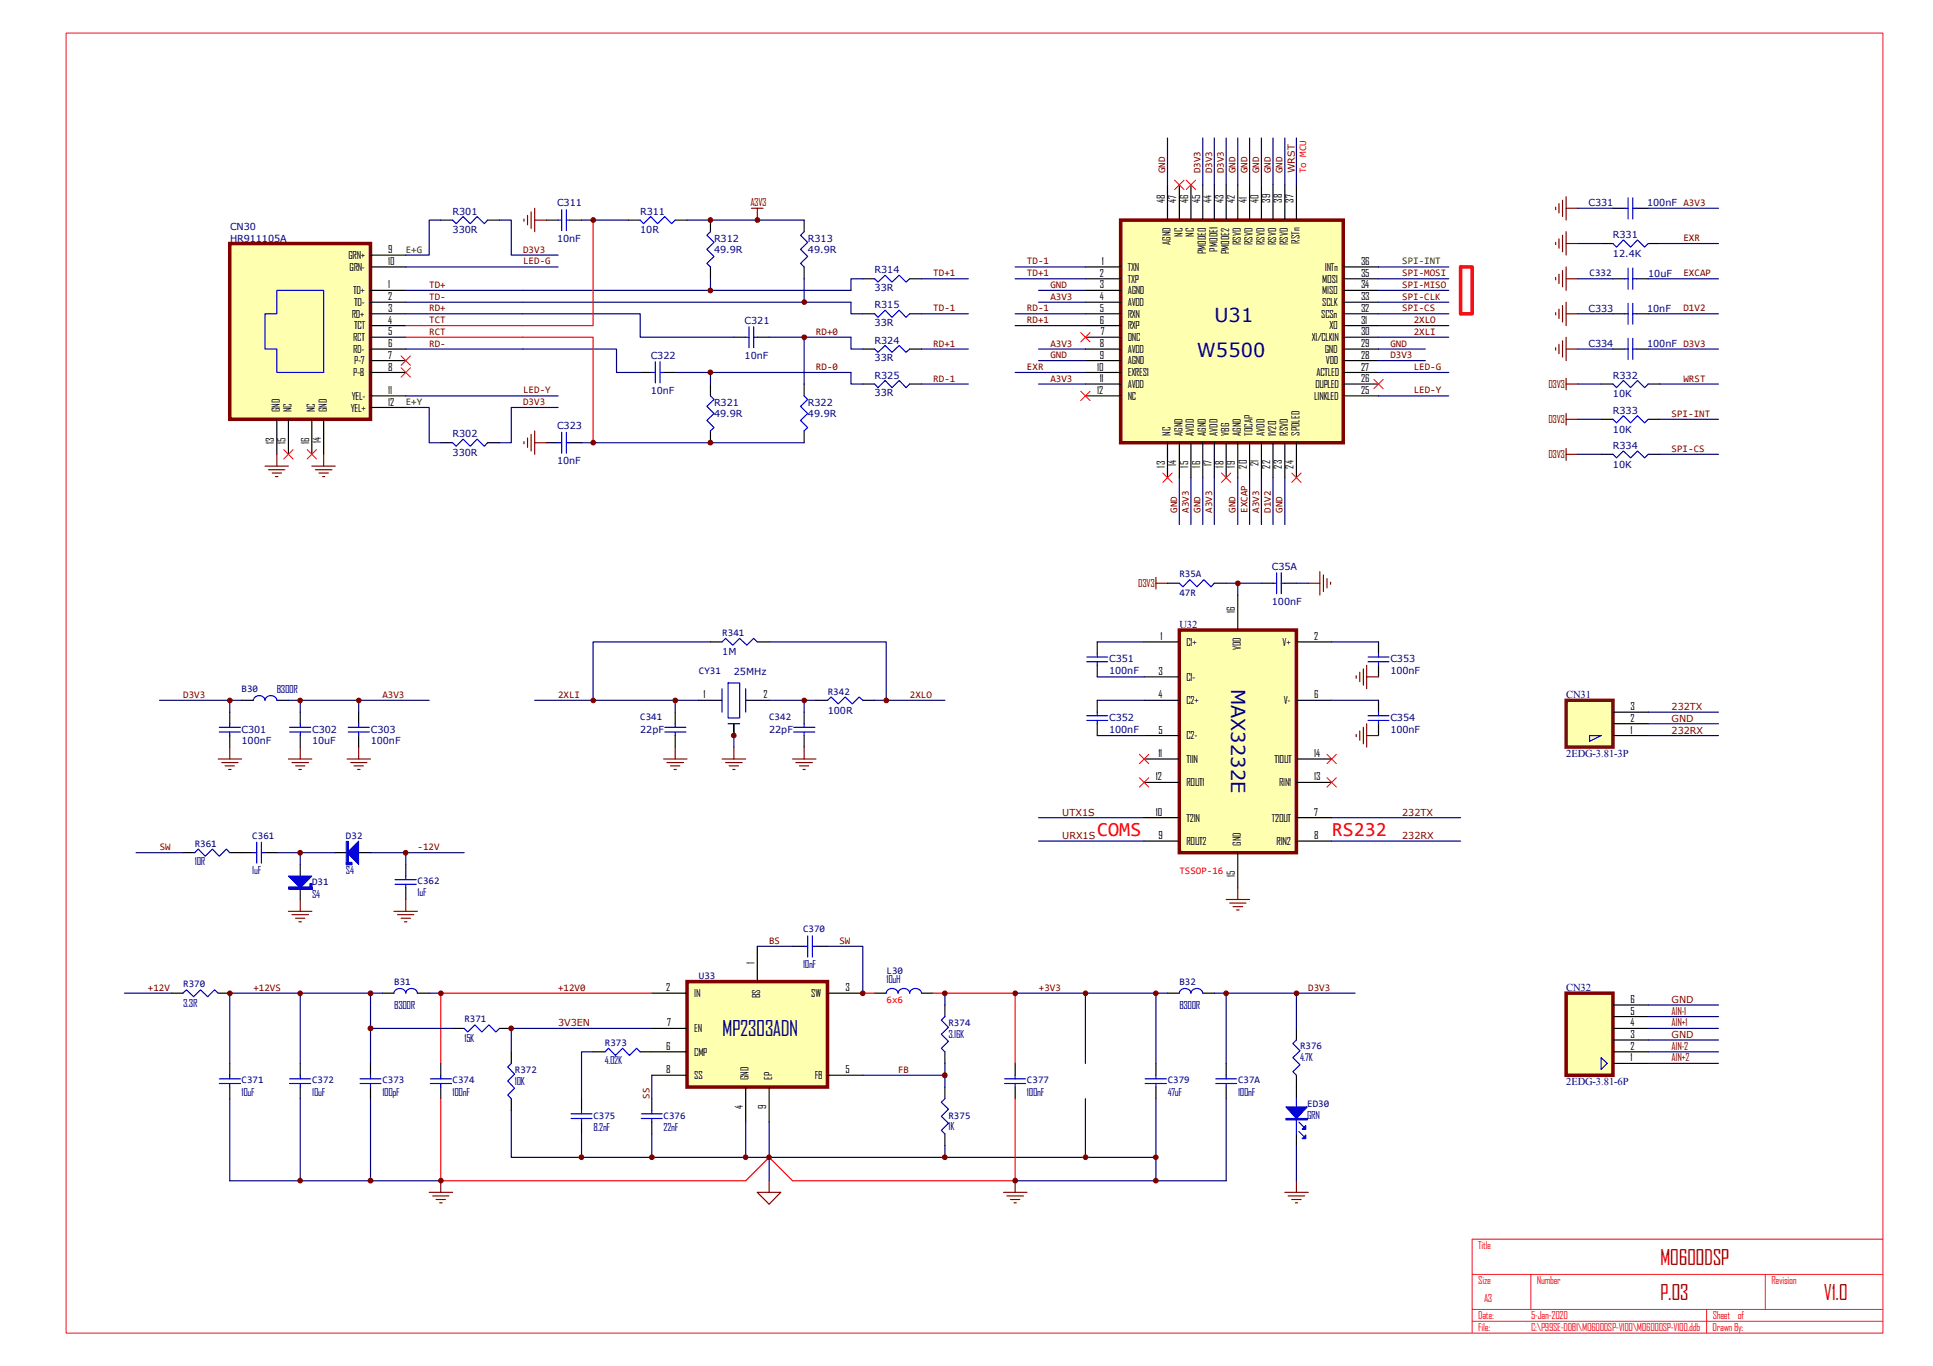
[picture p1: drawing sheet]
<svg xmlns="http://www.w3.org/2000/svg" width="297mm" height="210mm" viewBox="0 0 297 210" stroke-linecap="round" stroke-linejoin="round" font-family="sans-serif">
<path d="M10.2 5.1h279.1v199.8h-279.1zM226.2 195.8h63.1M235.2 195.8v5.4M271.3 195.8v5.4M289.3 190.4h-63.1v14.4M226.2 201.2h63.1M226.2 203h63.1M262.3 201.2v3.6" fill="none" stroke="#ee0e22" stroke-width=".15"/>
<path d="M172.2 33.8h34.2v34.2h-34.2z" fill-rule="evenodd" fill="#ffffb0"/>
<path d="M172.2 33.8h34.2v34.2h-34.2z" fill="none" stroke="#800000" stroke-width=".54"/>
<g fill="none" stroke="#000" stroke-width=".18">
<path d="M179.4 28.4v5.4M181.2 28.4v5.4M183 28.4v5.4M184.8 28.4v5.4M186.6 28.4v5.4M188.4 28.4v5.4M190.2 28.4v5.4M192 28.4v5.4M193.8 28.4v5.4M195.6 28.4v5.4M197.4 28.4v5.4M199.2 28.4v5.4"/>
<path d="M246 37.4h1.9M247.9 32h1.8M251.5 32h1.8M253.3 37.4h1.8M166.8 41h5.4M166.8 42.8h5.4M166.8 44.6h5.4M166.8 46.4h5.4M166.8 48.2h5.4M166.8 50h5.4M166.8 51.8h5.4M166.8 53.6h5.4"/>
<path d="M166.8 55.4h5.4M166.8 57.2h5.4M166.8 59h5.4M206.4 41h5.4M206.4 42.8h5.4M206.4 44.6h5.4M206.4 46.4h5.4M206.4 48.2h5.4M206.4 50h5.4M206.4 51.8h5.4M206.4 53.6h5.4M206.4 55.4h5.4"/>
<path d="M206.4 57.2h5.4M206.4 59h5.4M246 59h1.9M247.9 42.8h1.8M247.9 48.2h1.8M247.9 53.6h1.8M251.5 42.8h1.8M251.5 48.2h1.8M251.5 53.6h1.8M253.3 59h1.8M166.8 60.8h5.4M179.4 68v5.4"/>
<path d="M181.2 68v5.4M183 68v5.4M184.8 68v5.4M186.6 68v5.4M188.4 68v5.4M190.2 68v5.4M192 68v5.4M193.8 68v5.4M195.6 68v5.4M197.4 68v5.4M199.2 68v5.4M206.4 60.8h5.4"/>
<path d="M246 64.4h1.9M246 69.8h1.9M253.3 64.4h1.8M253.3 69.8h1.8M35.3 109.4v1.8M35.3 113v1.8M37.1 107.6h1.8M42.5 107.6h1.8M46.1 109.4v1.8M46.1 113v1.8M55.1 109.4v1.8M55.1 113v1.8"/>
</g>
<g fill="none" stroke="#000080" stroke-width=".18">
<path d="M179.4 21.2v7.2M199.2 21.2v7.2M242.4 37.4h3.6M242.4 32h5.5M253.3 32h10.8M255.1 37.4h9M156 50h10.8M156 41h10.8M156 42.8h10.8M156 48.2h10.8M156 57.2h10.8M159.6 44.6h7.2"/>
<path d="M159.6 46.4h7.2M159.6 53.6h7.2M159.6 55.4h7.2M159.6 59h7.2M211.8 51.8h10.8M211.8 50h10.8M211.8 41h10.8M211.8 42.8h10.8M211.8 48.2h10.8M211.8 57.2h10.8M211.8 44.6h10.8M211.8 46.4h10.8"/>
<path d="M211.8 53.6h7.2M211.8 55.4h7.2M242.4 42.8h5.5M242.4 48.2h5.5M242.4 53.6h5.5M242.4 59h3.6M253.3 42.8h10.8M253.3 48.2h10.8M253.3 53.6h10.8M255.1 59h9M181.2 73.4v7.2M183 73.4v7.2"/>
<path d="M184.8 73.4v7.2M186.6 73.4v7.2M190.2 73.4v7.2M192 73.4v7.2M193.8 73.4v7.2M195.6 73.4v7.2M197.4 73.4v7.2M211.8 60.8h10.8M242.4 64.4h3.6M242.4 69.8h3.6M255.1 64.4h9M255.1 69.8h9"/>
<path d="M24.5 107.6h12.6M35.3 107.6v1.8M44.3 107.6h21.7M46.1 107.6v1.8M55.1 107.6v1.8"/>
</g>
<g fill="none" stroke="#f00" stroke-width=".15">
<path d="M180.5 27.7l1.4 1.4M181.9 27.7l-1.4 1.4M182.3 27.7l1.4 1.4M183.7 27.7l-1.4 1.4M166.1 51.1l1.4 1.4M167.5 51.1l-1.4 1.4M211.1 58.3l1.5 1.4M212.6 58.3l-1.5 1.4M166.1 60.1l1.4 1.5M167.5 60.1l-1.4 1.5M178.7 72.7l1.4 1.4M180.1 72.7l-1.4 1.4"/>
<path d="M187.7 72.7l1.4 1.4M189.1 72.7l-1.4 1.4M198.5 72.7l1.4 1.4M199.9 72.7l-1.4 1.4"/>
</g>
<g fill="none" stroke="#00f" stroke-width=".18">
<path d="M247.9 37.4l.5 .6 1.1-1.1 1.1 1.1 1-1.1 1.1 1.1 .6-.6M249.7 32h.5M250.2 30.4v3.3M250.9 30.4v3.3M250.9 32h.6M247.9 59l.5 .6 1.1-1.1 1.1 1.1 1-1.1 1.1 1.1 .6-.6M249.7 42.8h.5M249.7 48.2h.5M249.7 53.6h.5M250.2 41.2v3.2M250.2 46.6v3.2M250.2 52v3.2"/>
<path d="M250.9 42.8h.6M250.9 41.2v3.2M250.9 46.6v3.2M250.9 52v3.2M250.9 48.2h.6M250.9 53.6h.6M247.9 64.4l.5 .6 1.1-1.1 1.1 1.1 1-1.1 1.1 1.1 .6-.6M247.9 69.8l.5 .6 1.1-1.1 1.1 1.1 1-1.1 1.1 1.1 .6-.6M33.7 112.5h3.3M33.7 111.8h3.3M35.3 111.2v.6M35.3 112.5v.5"/>
<path d="M38.9 107.6a.91 .91 0 0 1 .9-.7 .91 .91 0 0 1 .9 .7 .94 .94 0 0 1 .9-.7 .94 .94 0 0 1 .9 .7M44.5 112.5h3.2M44.5 111.8h3.2M46.1 111.2v.6M46.1 112.5v.5M53.5 112.5h3.3M53.5 111.8h3.3M55.1 111.2v.6M55.1 112.5v.5"/>
</g>
<g fill="none" stroke="#800000" stroke-width=".18">
<path d="M239.1 31.8v.4M239.1 37.3v.3M239.6 31.3v1.4M239.6 36.7v1.4M240.1 30.8v2.5M240.1 36.2v2.5M240.7 30.2v3.6M240.7 35.6v3.6M240.7 37.4h1.7M240.7 32h1.7M239.1 42.6v.4M239.1 48v.4"/>
<path d="M239.1 53.4v.4M239.6 42.1v1.5M239.6 47.5v1.4M239.6 52.9v1.5M240.1 41.6v2.5M240.1 46.9v2.6M240.1 52.4v2.5M240.7 41v3.6M240.7 46.4v3.6M240.7 51.8v3.6M240.7 58.1v1.8M240.7 42.8h1.7"/>
<path d="M240.7 48.2h1.7M240.7 59h1.7M240.7 53.6h1.7M240.7 63.5v1.8M240.7 68.9v1.8M240.7 64.4h1.7M240.7 69.8h1.7M33.5 116.6h3.6M34.1 117.2h2.5M34.6 117.7h1.4M35.1 118.2h.4M35.3 114.8v1.8"/>
<path d="M44.3 116.6h3.6M44.9 117.2h2.5M45.4 117.7h1.5M45.9 118.2h.4M46.1 114.8v1.8M53.3 116.6h3.6M53.9 117.2h2.5M54.4 117.7h1.4M54.9 118.2h.4M55.1 114.8v1.8"/>
</g>
<path d="M224.4 41h1.8v7.2h-1.8z" fill="none" stroke="#f00" stroke-width=".54"/>
<path d="M105.6 150.8h21.6v16.2h-21.6z" fill-rule="evenodd" fill="#ffffb0"/>
<path d="M105.6 150.8h21.6v16.2h-21.6z" fill="none" stroke="#800000" stroke-width=".54"/>
<g fill="none" stroke="#000" stroke-width=".18">
<path d="M58.8 152.6h1.7M64.1 152.6h1.9M69.6 158h1.7M76.7 158h1.9M100.2 152.6h5.4M100.2 158h5.4M116.4 145.4v5.4M121.8 145.4h1.8M125.4 145.4h1.8M127.2 152.6h5.4M134.4 152.6h1.8M141.6 152.6h1.8"/>
<path d="M145.2 154.4v1.8M179.4 152.6h1.8M184.8 152.6h1.8M199.2 158v1.8M35.3 163.4v1.8M35.3 167v1.8M46.1 163.4v1.8M46.1 167v1.8M67.7 163.4v1.8M67.7 167v1.8M78.6 161.6v1.8M78.6 168.8v1.8"/>
<path d="M89.4 168.8v1.8M89.4 172.4v1.8M91.1 161.6h1.9M98.4 161.6h7.2M100.2 165.2h5.4M100.2 168.8v1.8M100.2 172.4v1.8M114.6 167v5.4M118.2 167v5.4M127.2 165.2h5.4M145.2 161.6v1.8M145.2 167v1.8"/>
<path d="M145.2 174.2v1.8M156 163.4v1.8M156 167v1.8M188.4 163.4v1.8M188.4 167v1.8M199.2 165.2v3.6M199.2 174.2v1.8"/>
</g>
<g fill="none" stroke="#00f" stroke-width=".18">
<path d="M60.5 152.6a.94 .94 0 0 1 .9-.7 .94 .94 0 0 1 1 .7 .91 .91 0 0 1 .8-.7 .91 .91 0 0 1 .9 .7M71.3 158l.6 .6 1.1-1.1 1 1.1 1.1-1.1 1.1 1.1 .5-.6M123.6 145.4h.5M124.1 143.8v3.3M124.8 145.4h.6M124.8 143.8v3.3M136.2 152.6a.94 .94 0 0 1 .9-.7 .94 .94 0 0 1 .9 .7 .91 .91 0 0 1 .9-.7 .91 .91 0 0 1 .9 .7 .94 .94 0 0 1 .9-.7 .94 .94 0 0 1 .9 .7M145.2 156.2l-.5 .6 1.1 1.1-1.1 1 1.1 1.1-1.1 1.1 .5 .5M181.2 152.6a.91 .91 0 0 1 .9-.7 .91 .91 0 0 1 .9 .7 .94 .94 0 0 1 .9-.7 .94 .94 0 0 1 .9 .7M199.2 159.8l-.5 .6 1.1 1.1-1.1 1 1.1 1.1-1.1 1.1 .5 .5M33.7 166.5h3.3M33.7 165.8h3.3"/>
<path d="M35.3 165.2v.6M35.3 166.5v.5M44.5 166.5h3.2M44.5 165.8h3.2M46.1 165.2v.6M46.1 166.5v.5M66.1 166.5h3.3M66.1 165.8h3.3M67.7 165.2v.6M67.7 166.5v.5M78.6 163.4l-.6 .6 1.1 1.1-1.1 1 1.1 1.1-1.1 1.1 .6 .5M87.8 171.9h3.2"/>
<path d="M87.8 171.2h3.2M89.4 170.6v.6M89.4 171.9v.5M93 161.6l.5-.5 1.1 1.1 1.1-1.1 1 1.1 1.1-1.1 .6 .5M98.5 171.9h3.3M98.5 171.2h3.3M100.2 170.6v.6M100.2 171.9v.5M145.2 168.8l-.5 .6 1.1 1-1.1 1.1 1.1 1.1-1.1 1.1 .5 .5M154.4 166.5h3.2M154.4 165.8h3.2M156 165.2v.6"/>
<path d="M156 166.5v.5M186.8 166.5h3.2M186.8 165.8h3.2M188.4 165.2v.6M188.4 166.5v.5M199.2 168.8v5.4M199.6 173.9l.7 .7M199.6 172.4l.7 .7"/>
</g>
<path d="M66 183.2h3.6M66.5 183.8h2.5M67 184.3h1.4M67.6 184.8h.3M67.7 181.4v1.8M116.4 183.2h3.6l-1.8 1.8zM118.2 181.4v1.8" fill="none" stroke="#800000" stroke-width=".18"/>
<path d="M100.2 152.6h-32.5v10.8M132.6 152.6h1.8M143.4 152.6h12.6v10.8M67.7 168.8v12.6M156 168.8v12.6" fill="none" stroke="#f00" stroke-width=".18"/>
<g fill="none" stroke="#000080" stroke-width=".18">
<path d="M46.1 152.6v10.8M56.9 152.6v10.8M56.9 158h12.7M58.8 152.6h-23.5v10.8M100.2 158h-21.6v3.6M116.4 145.4h5.4M127.2 145.4h5.4v7.2M145.2 152.6v1.8M156 152.6h23.4M166.8 152.6v10.8M177.6 152.6v10.8M186.6 152.6h21.6"/>
<path d="M188.4 152.6v10.8M35.3 168.8v12.6h32.4M46.1 168.8v12.6M56.9 168.8v12.6M78.6 170.6v7.2h10.8M89.4 174.2v3.6M91.1 161.6h-1.7v7.2M100.2 165.2v3.6M100.2 174.2v3.6M114.6 172.4v5.4M118.2 172.4v5.4M132.6 165.2h12.6"/>
<path d="M145.2 163.4v3.6M145.2 176v1.8M166.8 168.8v9M177.6 168.8v9h-88.2M188.4 168.8v12.6h-32.4"/>
</g>
<path d="M197.6 170.1h3.3l-1.7 1.8z" fill="#00f"/>
<path d="M197.6 170.1h3.3l-1.7 1.8zM197.6 171.9h3.3v.2h-3.3z" fill="none" stroke="#00f" stroke-width=".18"/>
<path d="M197.6 172h3.3" fill="none" stroke="#00f" stroke-width=".21"/>
<path d="M200.1 175l.6-.6v.6z" fill="#00f"/>
<path d="M200.7 174.4v.6h-.6z" fill="none" stroke="#00f" stroke-width=".18"/>
<path d="M200.7 173v.5h-.6z" fill="#00f"/>
<g fill="none" stroke="#00f" stroke-width=".18">
<path d="M111 98.6l.5-.5 1.1 1 1.1-1 1.1 1 1-1 .6 .5M102.1 112.5h3.3M102.1 111.8h3.3M103.8 111.2v.6M103.8 112.5v.5M111 105.8v3.6M111.9 104.9h1.8v5.4h-1.8zM111.9 111.2h1.8M114.6 105.8v3.6M122 112.5h3.2M122 111.8h3.2M123.6 111.2v.6"/>
<path d="M123.6 112.5v.5M127.2 107.6l.5-.5 1.1 1.1 1.1-1.1 1.1 1.1 1-1.1 .6 .5M28.1 152.6l.6-.5 1.1 1.1 1-1.1 1.1 1.1 1.1-1.1 .5 .5M55.3 166.5h3.2M55.3 165.8h3.2M56.9 165.2v.6M56.9 166.5v.5M176 166.5h3.2M176 165.8h3.2M177.6 165.2v.6M177.6 166.5v.5M200.7 173v.5h-.6z"/>
</g>
<g fill="none" stroke="#800000" stroke-width=".18">
<path d="M102 116.6h3.6M102.5 117.2h2.5M103 117.7h1.5M103.6 118.2h.3M103.8 114.8v1.8M111 116.6h3.6M111.5 117.2h2.5M112.1 117.7h1.4M112.6 118.2h.3M112.8 114.8v1.8M121.8 116.6h3.6M122.3 117.2h2.5"/>
<path d="M122.8 117.7h1.5M123.4 118.2h.3M123.6 114.8v1.8M154.2 183.2h3.6M154.7 183.8h2.6M155.3 184.3h1.4M155.8 184.8h.4M156 181.4v1.8M197.4 183.2h3.6M197.9 183.8h2.6M198.5 184.3h1.4M199 184.8h.4"/>
<path d="M199.2 181.4v1.8"/>
</g>
<path d="M91.1 107.6h16.3M103.8 107.6v1.8M112.8 113v1.8M118.2 107.6h7.2M123.6 107.6v1.8M134.4 107.6h10.8M19.1 152.6h7.2M66 152.6h1.7M199.2 152.6v5.4M118.2 177.8v3.6M177.6 177.8v3.6M199.2 176v5.4" fill="none" stroke="#000080" stroke-width=".18"/>
<path d="M67.7 181.4h46.9l3.6-3.6 3.6 3.6h34.2" fill="none" stroke="#f00" stroke-width=".18"/>
<g fill="none" stroke="#000" stroke-width=".18">
<path d="M109.2 98.6h1.8M116.4 98.6h1.8M103.8 109.4v1.8M103.8 113v1.8M107.4 107.6h3.6M112.8 111.2v1.8M114.6 107.6h3.6M123.6 109.4v1.8M123.6 113v1.8M125.4 107.6h1.8M132.6 107.6h1.8M26.3 152.6h1.8"/>
<path d="M33.5 152.6h1.8M56.9 163.4v1.8M56.9 167v1.8M177.6 163.4v1.8M177.6 167v1.8"/>
</g>
<path d="M181.2 96.8h18v34.2h-18z" fill-rule="evenodd" fill="#ffffb0"/>
<path d="M181.2 96.8h18v34.2h-18z" fill="none" stroke="#800000" stroke-width=".54"/>
<g fill="none" stroke="#000" stroke-width=".18">
<path d="M168.6 98.6v1.8M175.8 98.6h5.4M179.4 89.6h1.8M186.6 89.6h1.8M190.2 91.4v5.4M193.8 89.6h1.8M197.4 89.6h1.8M199.2 98.6h5.4M211.8 98.6v1.8M168.6 102.2v1.8M168.6 107.6v1.8M168.6 111.2v1.8"/>
<path d="M175.8 116.6h5.4M175.8 104h5.4M175.8 107.6h5.4M175.8 113h5.4M199.2 116.6h5.4M199.2 107.6h5.4M211.8 102.2v1.8M211.8 107.6v1.8M211.8 111.2v1.8M175.8 120.2h5.4M175.8 125.6h5.4M175.8 129.2h5.4"/>
<path d="M190.2 131v5.4M199.2 120.2h5.4M199.2 125.6h5.4M199.2 129.2h5.4"/>
</g>
<g fill="none" stroke="#000080" stroke-width=".18">
<path d="M109.2 98.6h-18.1v9h-8.9M118.2 98.6h18v9M168.6 98.6h7.2M188.4 89.6h5.4M190.2 89.6v1.8M199.2 89.6h1.8M204.6 98.6h7.2M168.6 107.6h7.2M168.6 104h7.2M168.6 113h7.2M204.6 107.6h7.2M159.6 125.6h16.2"/>
<path d="M159.6 129.2h16.2M204.6 125.6h19.8M204.6 129.2h19.8"/>
</g>
<g fill="none" stroke="#00f" stroke-width=".18">
<path d="M181.2 89.6l.6 .6 1-1.1 1.1 1.1 1.1-1.1 1.1 1.1 .5-.6M195.6 89.6h.6M196.2 88v3.2M196.9 89.6h.5M196.9 88v3.2M167 101.7h3.2M167 101h3.2M167 110.7h3.2M167 110h3.2M168.6 100.4v.6M168.6 101.7v.5M168.6 109.4v.6"/>
<path d="M168.6 110.7v.5M210.2 101.7h3.2M210.2 101h3.2M210.2 110.7h3.2M210.2 110h3.2M211.8 100.4v.6M211.8 101.7v.5M211.8 109.4v.6M211.8 110.7v.5"/>
</g>
<g fill="none" stroke="#800000" stroke-width=".18">
<path d="M177.6 88.7v1.8M177.6 89.6h1.8M201 89.6h1.8M202.8 87.8v3.6M203.4 88.3v2.6M203.9 88.9v1.4M204.5 89.5v.3M208.4 103.8v.4M208.4 112.9v.3M209 103.3v1.4M209 112.3v1.4M209.5 102.8v2.5"/>
<path d="M209.5 111.8v2.5M210 102.2v3.6M210 111.2v3.6M210 113h1.8M210 104h1.8M188.4 138.2h3.6M189 138.8h2.5M189.5 139.3h1.5M190 139.8h.4M190.2 136.4v1.8"/>
</g>
<path d="M175.1 115.9l1.4 1.4M175.1 119.5l1.4 1.4M176.5 115.9l-1.4 1.4M176.5 119.5l-1.4 1.4M203.9 115.9l1.5 1.4M203.9 119.5l1.5 1.4M205.4 115.9l-1.5 1.4M205.4 119.5l-1.5 1.4" fill="none" stroke="#f00" stroke-width=".15"/>
<path d="M240.7 107.6h7.2v7.2h-7.2z" fill-rule="evenodd" fill="#ffffb0"/>
<path d="M240.7 107.6h7.2v7.2h-7.2z" fill="none" stroke="#781915" stroke-width=".54"/>
<g fill="none" stroke="#000" stroke-width=".18">
<path d="M96.6 33.8h1.8M103.8 33.8h1.8M109.2 33.8v1.8M123.6 33.8v1.8M98.4 57.2h1.8M102 57.2h1.8M109.2 41v1.8M109.2 59v1.8M112.8 51.8h1.8M116.4 51.8h1.8M123.6 41v1.8M123.6 59v1.8"/>
<path d="M132.6 59h1.8M132.6 42.8h1.8M132.6 48.2h1.8M132.6 53.6h1.8M139.8 59h1.8M139.8 42.8h1.8M139.8 48.2h1.8M139.8 53.6h1.8M83.9 68h1.9M87.5 68h1.9M109.2 66.2v1.8M123.6 66.2v1.8"/>
<path d="M247.9 113h5.4M247.9 111.2h5.4M247.9 109.4h5.4"/>
</g>
<g fill="none" stroke="#00f" stroke-width=".18">
<path d="M98.4 33.8l.5 .6 1.1-1.1 1 1.1 1.1-1.1 1.1 1.1 .6-.6M109.2 35.6l-.6 .6 1.1 1.1-1.1 1 1.1 1.1-1.1 1.1 .6 .5M123.6 35.6l-.6 .6 1.1 1.1-1.1 1 1.1 1.1-1.1 1.1 .6 .5M100.2 57.2h.5M100.7 55.6v3.2M101.4 57.2h.6M101.4 55.6v3.2M114.6 51.8h.5M115.1 50.2v3.2M115.8 51.8h.6M115.8 50.2v3.2M134.4 59l.5 .6 1.1-1.1 1.1 1.1 1.1-1.1 1 1.1 .6-.6"/>
<path d="M134.4 42.8l.5 .5 1.1-1 1.1 1 1.1-1 1 1 .6-.5M134.4 48.2l.5 .6 1.1-1.1 1.1 1.1 1.1-1.1 1 1.1 .6-.6M134.4 53.6l.5 .5 1.1-1 1.1 1 1.1-1 1 1 .6-.5M85.8 68h.5M86.3 66.4v3.2M87 68h.5M87 66.4v3.2M109.2 60.8l.5 .6-1.1 1 1.1 1.1-1.1 1.1 1.1 1.1-.5 .5M123.6 60.8l.5 .6-1.1 1 1.1 1.1-1.1 1.1 1.1 1.1-.5 .5M244.3 113h1.7l-1.7 .9z"/>
</g>
<path d="M253.3 113h10.8M253.3 109.4h10.8M253.3 111.2h10.8" fill="none" stroke="#000080" stroke-width=".18"/>
<path d="M35.3 37.4h21.6v27h-21.6z" fill-rule="evenodd" fill="#ffffb0"/>
<path d="M35.3 37.4h21.6v27h-21.6z" fill="none" stroke="#800000" stroke-width=".54"/>
<g fill="none" stroke="#000" stroke-width=".18">
<path d="M56.9 39.2h5.5M67.7 33.8h1.9M74.9 33.8h1.8M83.9 33.8h1.9M87.5 33.8h1.9M56.9 44.6h5.5M56.9 46.4h5.5M56.9 48.2h5.5M56.9 50h5.5M56.9 51.8h5.5M56.9 53.6h5.5M56.9 55.4h5.5"/>
<path d="M56.9 57.2h5.5M56.9 41h5.5M42.5 64.4v5.4M44.3 64.4v5.4M47.9 64.4v5.4M49.7 64.4v5.4M56.9 60.8h5.5M56.9 62.6h5.5M67.7 68h1.9M74.9 68h1.8"/>
</g>
<path d="M69.6 33.8l.5 .6 1.1-1.1 1.1 1.1 1-1.1 1.1 1.1 .5-.6M85.8 33.8h.5M86.3 32.2v3.2M87 33.8h.5M87 32.2v3.2M42.5 44.6h7.2v12.6h-7.2v-3.6h-1.8v-5.4h1.8zM69.6 68l.5 .6 1.1-1.1 1.1 1.1 1-1.1 1.1 1.1 .5-.6" fill="none" stroke="#00f" stroke-width=".18"/>
<path d="M61.6 56.5l1.5 1.5M61.6 54.7l1.5 1.4M63.1 56.5l-1.5 1.5M63.1 54.7l-1.5 1.4M43.6 69.1l1.4 1.4M45 69.1l-1.4 1.4M47.2 69.1l1.4 1.4M48.6 69.1l-1.4 1.4" fill="none" stroke="#f00" stroke-width=".15"/>
<g fill="none" stroke="#000080" stroke-width=".18">
<path d="M67.7 33.8h-1.7v5.4h-3.6M76.7 33.8h1.9v5.4h7.2M89.4 33.8h7.2M105.6 33.8h18M62.4 53.6h32.3v3.6h3.7M62.4 48.2h36v3.6h14.4M62.4 46.4h68.4v1.8h1.8M62.4 41h23.4M103.8 57.2h27v1.8h1.8M109.2 42.8v1.8M109.2 57.2v1.8M118.2 51.8h12.6v1.8h1.8"/>
<path d="M123.6 42.8v3.6M123.6 51.8v7.2M132.6 42.8h-1.8v1.8h-68.4M141.6 48.2h7.2M141.6 53.6h7.2M141.6 42.8h7.2M141.6 59h7.2M62.4 62.6h3.6v5.4h1.7M62.4 60.8h23.4M85.8 62.6h-7.2v5.4h-1.9M89.4 68h1.7M109.2 68h14.4"/>
</g>
<path d="M91.1 33.8v16.2h-28.7M62.4 51.8h28.7v16.2" fill="none" stroke="#f00" stroke-width=".18"/>
<g fill="none" stroke="#800000" stroke-width=".18">
<path d="M80.5 33.7v.3M81.1 33.1v1.4M81.6 32.6v2.5M82.2 32v3.6M82.2 33.8h1.7M115.5 32h1.8M116.4 32v1.8M40.7 71.6h3.6M41.3 72.2h2.5M41.8 72.7h1.5M42.3 73.2h.4M42.5 69.8v1.8"/>
<path d="M47.9 71.6h3.6M48.5 72.2h2.5M49 72.7h1.5M49.6 73.2h.3M49.7 69.8v1.8M80.5 67.9v.3M81.1 67.3v1.4M81.6 66.8v2.5M82.2 66.2v3.6M82.2 68h1.7"/>
</g>
<circle cx="109.2" cy="33.8" r=".36" fill="#800000"/>
<circle cx="109.2" cy="33.8" r=".36" fill="none" stroke="#800000" stroke-width=".15"/>
<circle cx="109.2" cy="57.2" r=".36" fill="#800000"/>
<circle cx="109.2" cy="57.2" r=".36" fill="none" stroke="#800000" stroke-width=".15"/>
<circle cx="123.6" cy="51.8" r=".36" fill="#800000"/>
<circle cx="123.6" cy="51.8" r=".36" fill="none" stroke="#800000" stroke-width=".15"/>
<circle cx="123.6" cy="46.4" r=".36" fill="#800000"/>
<circle cx="123.6" cy="46.4" r=".36" fill="none" stroke="#800000" stroke-width=".15"/>
<circle cx="109.2" cy="44.6" r=".36" fill="#800000"/>
<circle cx="109.2" cy="44.6" r=".36" fill="none" stroke="#800000" stroke-width=".15"/>
<circle cx="116.4" cy="33.8" r=".37" fill="#800000"/>
<circle cx="116.4" cy="33.8" r=".37" fill="none" stroke="#800000" stroke-width=".15"/>
<circle cx="132.6" cy="152.6" r=".36" fill="#800000"/>
<circle cx="132.6" cy="152.6" r=".36" fill="none" stroke="#800000" stroke-width=".15"/>
<circle cx="89.3" cy="177.8" r=".36" fill="#800000"/>
<circle cx="89.3" cy="177.8" r=".36" fill="none" stroke="#800000" stroke-width=".15"/>
<circle cx="100.2" cy="177.8" r=".37" fill="#800000"/>
<circle cx="100.2" cy="177.8" r=".37" fill="none" stroke="#800000" stroke-width=".15"/>
<circle cx="156" cy="152.6" r=".37" fill="#800000"/>
<circle cx="156" cy="152.6" r=".37" fill="none" stroke="#800000" stroke-width=".15"/>
<circle cx="166.8" cy="152.6" r=".36" fill="#800000"/>
<circle cx="166.8" cy="152.6" r=".36" fill="none" stroke="#800000" stroke-width=".15"/>
<circle cx="145.2" cy="152.6" r=".36" fill="#800000"/>
<circle cx="145.2" cy="152.6" r=".36" fill="none" stroke="#800000" stroke-width=".15"/>
<circle cx="145.2" cy="165.2" r=".37" fill="#800000"/>
<circle cx="145.2" cy="165.2" r=".37" fill="none" stroke="#800000" stroke-width=".15"/>
<circle cx="67.8" cy="152.6" r=".36" fill="#800000"/>
<circle cx="67.8" cy="152.6" r=".36" fill="none" stroke="#800000" stroke-width=".15"/>
<circle cx="114.6" cy="177.8" r=".36" fill="#800000"/>
<circle cx="114.6" cy="177.8" r=".36" fill="none" stroke="#800000" stroke-width=".15"/>
<circle cx="118.2" cy="177.8" r=".36" fill="#800000"/>
<circle cx="118.2" cy="177.8" r=".36" fill="none" stroke="#800000" stroke-width=".15"/>
<circle cx="145.2" cy="177.8" r=".36" fill="#800000"/>
<circle cx="145.2" cy="177.8" r=".36" fill="none" stroke="#800000" stroke-width=".15"/>
<circle cx="166.8" cy="177.8" r=".36" fill="#800000"/>
<circle cx="166.8" cy="177.8" r=".36" fill="none" stroke="#800000" stroke-width=".15"/>
<circle cx="177.6" cy="181.4" r=".36" fill="#800000"/>
<circle cx="177.6" cy="181.4" r=".36" fill="none" stroke="#800000" stroke-width=".15"/>
<circle cx="177.6" cy="177.8" r=".36" fill="#800000"/>
<circle cx="177.6" cy="177.8" r=".36" fill="none" stroke="#800000" stroke-width=".15"/>
<circle cx="67.8" cy="181.4" r=".36" fill="#800000"/>
<circle cx="67.8" cy="181.4" r=".36" fill="none" stroke="#800000" stroke-width=".15"/>
<circle cx="56.9" cy="152.6" r=".37" fill="#800000"/>
<circle cx="56.9" cy="152.6" r=".37" fill="none" stroke="#800000" stroke-width=".15"/>
<circle cx="35.3" cy="152.6" r=".36" fill="#800000"/>
<circle cx="35.3" cy="152.6" r=".36" fill="none" stroke="#800000" stroke-width=".15"/>
<circle cx="56.9" cy="181.4" r=".37" fill="#800000"/>
<circle cx="56.9" cy="181.4" r=".37" fill="none" stroke="#800000" stroke-width=".15"/>
<circle cx="188.4" cy="152.6" r=".36" fill="#800000"/>
<circle cx="188.4" cy="152.6" r=".36" fill="none" stroke="#800000" stroke-width=".15"/>
<circle cx="177.6" cy="152.6" r=".36" fill="#800000"/>
<circle cx="177.6" cy="152.6" r=".36" fill="none" stroke="#800000" stroke-width=".15"/>
<circle cx="156" cy="181.4" r=".37" fill="#800000"/>
<circle cx="156" cy="181.4" r=".37" fill="none" stroke="#800000" stroke-width=".15"/>
<circle cx="78.5" cy="158" r=".36" fill="#800000"/>
<circle cx="78.5" cy="158" r=".36" fill="none" stroke="#800000" stroke-width=".15"/>
<circle cx="56.9" cy="158" r=".37" fill="#800000"/>
<circle cx="56.9" cy="158" r=".37" fill="none" stroke="#800000" stroke-width=".15"/>
<circle cx="46.1" cy="152.6" r=".36" fill="#800000"/>
<circle cx="46.1" cy="152.6" r=".36" fill="none" stroke="#800000" stroke-width=".15"/>
<circle cx="46.1" cy="181.4" r=".36" fill="#800000"/>
<circle cx="46.1" cy="181.4" r=".36" fill="none" stroke="#800000" stroke-width=".15"/>
<circle cx="199.2" cy="152.6" r=".37" fill="#800000"/>
<circle cx="199.2" cy="152.6" r=".37" fill="none" stroke="#800000" stroke-width=".15"/>
<circle cx="190.2" cy="89.6" r=".36" fill="#800000"/>
<circle cx="190.2" cy="89.6" r=".36" fill="none" stroke="#800000" stroke-width=".15"/>
<circle cx="91.2" cy="107.6" r=".36" fill="#800000"/>
<circle cx="91.2" cy="107.6" r=".36" fill="none" stroke="#800000" stroke-width=".15"/>
<circle cx="103.8" cy="107.6" r=".37" fill="#800000"/>
<circle cx="103.8" cy="107.6" r=".37" fill="none" stroke="#800000" stroke-width=".15"/>
<circle cx="123.6" cy="107.6" r=".36" fill="#800000"/>
<circle cx="123.6" cy="107.6" r=".36" fill="none" stroke="#800000" stroke-width=".15"/>
<circle cx="136.2" cy="107.6" r=".37" fill="#800000"/>
<circle cx="136.2" cy="107.6" r=".37" fill="none" stroke="#800000" stroke-width=".15"/>
<circle cx="55.1" cy="107.6" r=".36" fill="#800000"/>
<circle cx="55.1" cy="107.6" r=".36" fill="none" stroke="#800000" stroke-width=".15"/>
<circle cx="46.1" cy="107.6" r=".36" fill="#800000"/>
<circle cx="46.1" cy="107.6" r=".36" fill="none" stroke="#800000" stroke-width=".15"/>
<circle cx="35.3" cy="107.6" r=".36" fill="#800000"/>
<circle cx="35.3" cy="107.6" r=".36" fill="none" stroke="#800000" stroke-width=".15"/>
<path d="M240.7 152.6h7.2v12.6h-7.2z" fill-rule="evenodd" fill="#ffffb0"/>
<path d="M240.7 152.6h7.2v12.6h-7.2z" fill="none" stroke="#800000" stroke-width=".54"/>
<path d="M46.1 132.8v1.8M46.1 136.4v1.8M247.9 159.8h5.4M247.9 158h5.4M247.9 156.2h5.4M247.9 154.4h5.4M247.9 163.4h5.4M247.9 161.6h5.4" fill="none" stroke="#000" stroke-width=".18"/>
<path d="M246 162.5l1 .9-1 .9z" fill="none" stroke="#00f" stroke-width=".18"/>
<path d="M253.3 154.4h10.8M253.3 156.2h10.8M253.3 158h10.8M253.3 159.8h10.8M253.3 161.6h10.8M253.3 163.4h10.8" fill="none" stroke="#000080" stroke-width=".18"/>
<path d="M44.3 134.6h3.6l-1.8 1.8z" fill="#00f"/>
<path d="M44.3 134.6h3.6l-1.8 1.8zM44.4 136.3h3.6v.4h-3.6z" fill="none" stroke="#00f" stroke-width=".15"/>
<path d="M44.4 136.5h3.6" fill="none" stroke="#00f" stroke-width=".34"/>
<path d="M47.7 135.8h.3v.9h-.3z" fill="#00f"/>
<path d="M47.6 135.8h.4v.9h-.4z" fill="none" stroke="#00f" stroke-width=".15"/>
<path d="M28.1 131h1.8M35.3 131h1.8M51.5 131h1.8M55.1 131h1.8" fill="none" stroke="#000" stroke-width=".18"/>
<path d="M29.9 131l.6-.5 1 1.1 1.1-1.1 1.1 1.1 1.1-1.1 .5 .5" fill="none" stroke="#00f" stroke-width=".18"/>
<path d="M53.3 131l1.8-1.8v3.6z" fill="#00f"/>
<path d="M53.2 129.3h.3v3.6h-.3zM53.3 131l1.8-1.8v3.6z" fill="none" stroke="#00f" stroke-width=".15"/>
<path d="M53.4 129.3v3.6" fill="none" stroke="#00f" stroke-width=".3"/>
<path d="M53.3 132.5h.8v.4h-.8z" fill="#00f"/>
<path d="M53.2 132.5h.9v.4h-.9z" fill="none" stroke="#00f" stroke-width=".15"/>
<path d="M37.1 131h1.8M40.7 131h1.8M62.4 132.8v1.8M62.4 136.4v1.8" fill="none" stroke="#000" stroke-width=".18"/>
<path d="M38.9 131h.6M39.5 129.4v3.2M40.2 131h.5M40.2 129.4v3.2M60.7 135.9h3.3M60.7 135.2h3.3M62.4 134.6v.6M62.4 135.9v.5" fill="none" stroke="#00f" stroke-width=".18"/>
<path d="M20.9 131h7.2M42.5 131h9M46.1 131v1.8M56.9 131h14.4M62.4 131v1.8" fill="none" stroke="#000080" stroke-width=".18"/>
<path d="M46.1 138.2v1.8M62.4 138.2v1.8M44.3 140h3.6M44.9 140.5h2.5M45.4 141.1h1.5M45.9 141.6h.4M60.5 140h3.6M61.1 140.5h2.5M61.6 141.1h1.5M62.1 141.6h.4" fill="none" stroke="#800000" stroke-width=".18"/>
<circle cx="46.1" cy="131" r=".36" fill="#800000"/>
<circle cx="46.1" cy="131" r=".36" fill="none" stroke="#800000" stroke-width=".15"/>
<circle cx="62.3" cy="131" r=".36" fill="#800000"/>
<circle cx="62.3" cy="131" r=".36" fill="none" stroke="#800000" stroke-width=".15"/>
<circle cx="112.8" cy="113" r=".36" fill="#800000"/>
<circle cx="112.8" cy="113" r=".36" fill="none" stroke="#800000" stroke-width=".15"/>
<circle cx="91.2" cy="33.8" r=".36" fill="#800000"/>
<circle cx="91.2" cy="33.8" r=".36" fill="none" stroke="#800000" stroke-width=".15"/>
<path d="M91.1 68h18.1" fill="none" stroke="#000080" stroke-width=".18"/>
<circle cx="91.2" cy="68" r=".36" fill="#800000"/>
<circle cx="91.2" cy="68" r=".36" fill="none" stroke="#800000" stroke-width=".15"/>
<circle cx="109.2" cy="68" r=".36" fill="#800000"/>
<circle cx="109.2" cy="68" r=".36" fill="none" stroke="#800000" stroke-width=".15"/>
<path d="M184.8 21.2v7.2M186.6 21.2v7.2M188.4 21.2v7.2M190.2 21.2v7.2M192 21.2v7.2M193.8 21.2v7.2M195.6 21.2v7.2M197.4 21.2v7.2" fill="none" stroke="#000080" stroke-width=".18"/>
<text font-size="3.2" fill="#000080" x="111" y="159.2">MP2303ADN</text>
<g font-size="3.2" fill="#bf0000">
<text x="255.1" y="194.3">MO600DSP</text>
<text x="255.1" y="199.7">P.03</text>
<text x="280.3" y="199.7">V1.0</text>
</g>
<g font-size="3.1" fill="#f00">
<text x="168.6" y="128.5">COMS</text>
<text x="204.6" y="128.5">RS232</text>
</g>
<g font-size="3" fill="#000080">
<text x="186.6" y="49.4">U31</text>
<text x="183.9" y="54.9">W5500</text>
<text x="189.2" y="105.8" transform="rotate(90 189.2 105.8)">MAX3232E</text>
</g>
<g font-size="1.6" fill="#800000">
<text x="115.3" y="31.7">A3V3</text>
<text x="238" y="59.6">D3V3</text>
<text x="238" y="65">D3V3</text>
<text x="238" y="70.4">D3V3</text>
<text x="174.9" y="90.2">D3V3</text>
<text x="256.9" y="155.9">AIN-1</text>
<text x="256.9" y="157.7">AIN+1</text>
<text x="256.9" y="161.3">AIN-2</text>
<text x="256.9" y="163.1">AIN+2</text>
</g>
<g font-size="1.6">
<text x="179" y="31.2" transform="rotate(-90 179 31.2)">48</text>
<text x="180.8" y="31.2" transform="rotate(-90 180.8 31.2)">47</text>
<text x="182.6" y="31.2" transform="rotate(-90 182.6 31.2)">46</text>
<text x="184.4" y="31.2" transform="rotate(-90 184.4 31.2)">45</text>
<text x="186.2" y="31.2" transform="rotate(-90 186.2 31.2)">44</text>
<text x="188" y="31.2" transform="rotate(-90 188 31.2)">43</text>
<text x="189.8" y="31.2" transform="rotate(-90 189.8 31.2)">42</text>
<text x="191.6" y="31.2" transform="rotate(-90 191.6 31.2)">41</text>
<text x="193.4" y="31.2" transform="rotate(-90 193.4 31.2)">40</text>
<text x="195.2" y="31.2" transform="rotate(-90 195.2 31.2)">39</text>
<text x="197" y="31.2" transform="rotate(-90 197 31.2)">38</text>
<text x="198.8" y="31.2" transform="rotate(-90 198.8 31.2)">37</text>
<text x="53.5" y="39.8">GRN+</text>
<text x="53.7" y="41.6">GRN-</text>
<text x="59.6" y="38.9">9</text>
<text x="59.6" y="40.7">10</text>
<text x="169.3" y="40.7">1</text>
<text x="173.3" y="41.6">TXN</text>
<text x="179.9" y="37.6" transform="rotate(-90 179.9 37.6)">AGND</text>
<text x="181.7" y="36.4" transform="rotate(-90 181.7 36.4)">NC</text>
<text x="183.5" y="36.4" transform="rotate(-90 183.5 36.4)">NC</text>
<text x="185.3" y="39.1" transform="rotate(-90 185.3 39.1)">PMODE0</text>
<text x="187.1" y="38.7" transform="rotate(-90 187.1 38.7)">PMODE1</text>
<text x="188.9" y="39.1" transform="rotate(-90 188.9 39.1)">PMODE2</text>
<text x="190.7" y="37.6" transform="rotate(-90 190.7 37.6)">RSVD</text>
<text x="192.5" y="37.6" transform="rotate(-90 192.5 37.6)">RSVD</text>
<text x="194.3" y="37.6" transform="rotate(-90 194.3 37.6)">RSVD</text>
<text x="196.1" y="37.6" transform="rotate(-90 196.1 37.6)">RSVD</text>
<text x="197.9" y="37.6" transform="rotate(-90 197.9 37.6)">RSVD</text>
<text x="199.7" y="37.4" transform="rotate(-90 199.7 37.4)">RSTn</text>
<text x="203.6" y="41.6">INTn</text>
<text x="209.2" y="40.7">36</text>
<text x="54.3" y="45.2">TD+</text>
<text x="54.4" y="47">TD-</text>
<text x="59.6" y="46.1">2</text>
<text x="59.6" y="44.3">1</text>
<text x="59.6" y="47.9">3</text>
<text x="169" y="42.5">2</text>
<text x="169" y="44.3">3</text>
<text x="169" y="46.1">4</text>
<text x="169" y="47.9">5</text>
<text x="173.3" y="43.4">TXP</text>
<text x="173.3" y="45.2">AGND</text>
<text x="173.3" y="47">AVDD</text>
<text x="203.2" y="47">SCLK</text>
<text x="203.2" y="45.2">MISO</text>
<text x="203.2" y="43.4">MOSI</text>
<text x="209.2" y="47.9">32</text>
<text x="209.2" y="46.1">33</text>
<text x="209.2" y="44.3">34</text>
<text x="209.2" y="42.5">35</text>
<text x="54.1" y="48.8">RD+</text>
<text x="54.3" y="52.4">RCT</text>
<text x="54.4" y="50.6">TCT</text>
<text x="59.6" y="49.7">4</text>
<text x="59.6" y="51.5">5</text>
<text x="59.6" y="53.3">6</text>
<text x="169" y="49.7">6</text>
<text x="169" y="53.3">8</text>
<text x="169.2" y="51.5">7</text>
<text x="173.3" y="48.8">RXN</text>
<text x="173.3" y="50.6">RXP</text>
<text x="173.3" y="52.4">DNC</text>
<text x="201.6" y="52.4">XI/CLKIN</text>
<text x="203" y="48.8">SCSn</text>
<text x="204.3" y="50.6">XO</text>
<text x="209.2" y="51.5">30</text>
<text x="209.2" y="49.7">31</text>
<text x="209.2" y="53.3">29</text>
<text x="54.3" y="54.2">RD-</text>
<text x="54.3" y="57.8">P-8</text>
<text x="54.4" y="56">P-7</text>
<text x="59.6" y="55.1">7</text>
<text x="59.6" y="56.9">8</text>
<text x="168.6" y="56.9">10</text>
<text x="169" y="55.1">9</text>
<text x="169" y="58.7">11</text>
<text x="173.3" y="54.2">AVDD</text>
<text x="173.3" y="56">AGND</text>
<text x="173.3" y="57.8">EXRES1</text>
<text x="173.3" y="59.6">AVDD</text>
<text x="202.1" y="59.6">DUPLED</text>
<text x="202.3" y="57.8">ACTLED</text>
<text x="203.6" y="54.2">GND</text>
<text x="203.7" y="56">VDD</text>
<text x="209.2" y="56.9">27</text>
<text x="209.2" y="55.1">28</text>
<text x="209.2" y="58.7">26</text>
<text x="43" y="63.4" transform="rotate(-90 43 63.4)">GND</text>
<text x="44.8" y="63.4" transform="rotate(-90 44.8 63.4)">NC</text>
<text x="48.4" y="63.4" transform="rotate(-90 48.4 63.4)">NC</text>
<text x="50.2" y="63.4" transform="rotate(-90 50.2 63.4)">GND</text>
<text x="53.9" y="63.2">YEL+</text>
<text x="54.1" y="61.4">YEL-</text>
<text x="59.6" y="62.3">12</text>
<text x="59.6" y="60.5">11</text>
<text x="168.6" y="60.5">12</text>
<text x="173.3" y="61.4">NC</text>
<text x="202" y="61.4">LINKLED</text>
<text x="209.2" y="60.5">25</text>
<text x="42.1" y="68.2" transform="rotate(-90 42.1 68.2)">13</text>
<text x="43.9" y="68.2" transform="rotate(-90 43.9 68.2)">15</text>
<text x="47.5" y="68.2" transform="rotate(-90 47.5 68.2)">16</text>
<text x="49.3" y="68" transform="rotate(-90 49.3 68)">14</text>
<text x="179" y="71.8" transform="rotate(-90 179 71.8)">13</text>
<text x="179.9" y="67" transform="rotate(-90 179.9 67)">NC</text>
<text x="180.8" y="71.6" transform="rotate(-90 180.8 71.6)">14</text>
<text x="181.7" y="67" transform="rotate(-90 181.7 67)">AGND</text>
<text x="182.6" y="71.8" transform="rotate(-90 182.6 71.8)">15</text>
<text x="183.5" y="67" transform="rotate(-90 183.5 67)">AVDD</text>
<text x="184.4" y="71.8" transform="rotate(-90 184.4 71.8)">16</text>
<text x="185.3" y="67" transform="rotate(-90 185.3 67)">AGND</text>
<text x="186.2" y="71.6" transform="rotate(-90 186.2 71.6)">17</text>
<text x="187.1" y="67" transform="rotate(-90 187.1 67)">AVDD</text>
<text x="188" y="71.8" transform="rotate(-90 188 71.8)">18</text>
<text x="188.9" y="67" transform="rotate(-90 188.9 67)">VBG</text>
<text x="189.8" y="71.8" transform="rotate(-90 189.8 71.8)">19</text>
<text x="190.7" y="67" transform="rotate(-90 190.7 67)">AGND</text>
<text x="192.5" y="67" transform="rotate(-90 192.5 67)">TOCAP</text>
<text x="193.4" y="71.6" transform="rotate(-90 193.4 71.6)">21</text>
<text x="194.3" y="67" transform="rotate(-90 194.3 67)">AVDD</text>
<text x="196.1" y="67" transform="rotate(-90 196.1 67)">1V2O</text>
<text x="197.9" y="67" transform="rotate(-90 197.9 67)">RSVD</text>
<text x="199.7" y="67" transform="rotate(-90 199.7 67)">SPDLED</text>
<text x="191.6" y="72" transform="rotate(-90 191.6 72)">20</text>
<text x="195.2" y="72" transform="rotate(-90 195.2 72)">22</text>
<text x="197" y="72" transform="rotate(-90 197 72)">23</text>
<text x="198.8" y="72" transform="rotate(-90 198.8 72)">24</text>
<text x="189.8" y="94.1" transform="rotate(-90 189.8 94.1)">16</text>
<text x="178.3" y="98.3">1</text>
<text x="182.3" y="99.2">C1+</text>
<text x="190.7" y="99.9" transform="rotate(-90 190.7 99.9)">VDD</text>
<text x="197.1" y="99.2">V+</text>
<text x="202" y="98.3">2</text>
<text x="108.1" y="107.3">1</text>
<text x="117.3" y="107.3">2</text>
<text x="178" y="103.7">3</text>
<text x="178" y="107.3">4</text>
<text x="182.3" y="104.6">C1-</text>
<text x="202" y="107.3">6</text>
<text x="178" y="112.7">5</text>
<text x="182.3" y="108.2">C2+</text>
<text x="182.3" y="113.6">C2-</text>
<text x="197.3" y="108.2">V-</text>
<text x="250.6" y="112.7">1</text>
<text x="250.6" y="110.9">2</text>
<text x="250.6" y="109.1">3</text>
<text x="177.6" y="119.9">12</text>
<text x="178" y="116.3">11</text>
<text x="182.3" y="117.2">T1IN</text>
<text x="195.8" y="117.2">T1OUT</text>
<text x="202" y="119.9">13</text>
<text x="202" y="116.3">14</text>
<text x="177.6" y="125.3">10</text>
<text x="182.3" y="120.8">ROUT1</text>
<text x="196.6" y="120.8">RIN1</text>
<text x="202" y="125.3">7</text>
<text x="178" y="128.9">9</text>
<text x="182.3" y="126.2">T2IN</text>
<text x="182.3" y="129.8">ROUT2</text>
<text x="190.7" y="130" transform="rotate(-90 190.7 130)">GND</text>
<text x="195.4" y="126.2">T2OUT</text>
<text x="196.2" y="129.8">RIN2</text>
<text x="202" y="128.9">8</text>
<text x="189.8" y="134.8" transform="rotate(-90 189.8 134.8)">15</text>
<text x="115.9" y="148.2" transform="rotate(-90 115.9 148.2)">1</text>
<text x="102.4" y="152.3">2</text>
<text x="106.7" y="153.2">IN</text>
<text x="116.8" y="153.4" transform="rotate(-90 116.8 153.4)">BS</text>
<text x="124.7" y="153.2">SW</text>
<text x="129.9" y="152.3">3</text>
<text x="250.6" y="155.9">5</text>
<text x="250.6" y="154.1">6</text>
<text x="102.4" y="161.3">6</text>
<text x="102.5" y="157.7">7</text>
<text x="106.7" y="158.6">EN</text>
<text x="250.6" y="161.3">2</text>
<text x="250.6" y="159.5">3</text>
<text x="250.6" y="157.7">4</text>
<text x="102.4" y="164.9">8</text>
<text x="106.7" y="162.2">CMP</text>
<text x="106.7" y="165.8">SS</text>
<text x="115" y="166" transform="rotate(-90 115 166)">GND</text>
<text x="118.7" y="166" transform="rotate(-90 118.7 166)">EP</text>
<text x="125.2" y="165.8">FB</text>
<text x="129.9" y="164.9">5</text>
<text x="250.6" y="163.1">1</text>
<text x="114.1" y="170.5" transform="rotate(-90 114.1 170.5)">4</text>
<text x="117.7" y="170.5" transform="rotate(-90 117.7 170.5)">9</text>
</g>
<g font-size="1.6" fill="#000080">
<text x="181.2" y="96.5">U32</text>
<text x="42.5" y="106.4">B300R</text>
<text x="240.7" y="107.3">CN31</text>
<text x="240.7" y="116.3">2EDG-3.81-3P</text>
<text x="29.9" y="132.9">10R</text>
<text x="38.8" y="134.3">1uF</text>
<text x="48" y="137.9">S4</text>
<text x="53.2" y="134.3">S4</text>
<text x="64.2" y="137.8">1uF</text>
<text x="123.4" y="148.7">10nF</text>
<text x="28.1" y="154.7">3.3R</text>
<text x="60.6" y="155">B300R</text>
<text x="136.2" y="151.1">10uH</text>
<text x="181.2" y="155">B300R</text>
<text x="240.7" y="152.3">CN32</text>
<text x="71.4" y="160.1">15K</text>
<text x="145.8" y="159.5">3.16K</text>
<text x="79.1" y="166.7">10K</text>
<text x="93" y="163.5">4.02K</text>
<text x="199.8" y="163.1">4.7K</text>
<text x="240.7" y="166.7">2EDG-3.81-6P</text>
<text x="37.1" y="168.4">10uF</text>
<text x="48" y="168.4">10uF</text>
<text x="58.8" y="168.4">100pF</text>
<text x="69.6" y="168.4">100nF</text>
<text x="91.2" y="173.7">8.2nF</text>
<text x="102" y="173.7">22nF</text>
<text x="145.8" y="173.6">1K</text>
<text x="157.8" y="168.4">100nF</text>
<text x="179.4" y="168.4">47uF</text>
<text x="190.2" y="168.4">100nF</text>
<text x="200.9" y="172">GRN</text>
</g>
<g font-size="1.6" fill="#ee0e22">
<text x="227.2" y="191.9">Title</text>
<text x="227.2" y="197.3">Size</text>
<text x="236.2" y="197.3">Number</text>
<text x="272.2" y="197.3">Revision</text>
<text x="227.2" y="202.7">Date:</text>
<text x="228" y="200">A3</text>
<text x="235.3" y="202.7">5-Jan-2020</text>
<text x="263.2" y="202.7">Sheet</text>
<text x="267" y="202.7">of</text>
<text x="227.2" y="204.5">File:</text>
<text x="235.3" y="204.5">C:\P99SE-DDB1\MO600DSP-V100\MO600DSP-V100.ddb</text>
<text x="263.2" y="204.5">Drawn By:</text>
</g>
<g font-size="1.5" fill="#800000">
<text x="179.1" y="26.6" transform="rotate(-90 179.1 26.6)">GND</text>
<text x="184.5" y="26.6" transform="rotate(-90 184.5 26.6)">D3V3</text>
<text x="186.3" y="26.6" transform="rotate(-90 186.3 26.6)">D3V3</text>
<text x="188.1" y="26.6" transform="rotate(-90 188.1 26.6)">D3V3</text>
<text x="189.9" y="26.6" transform="rotate(-90 189.9 26.6)">GND</text>
<text x="191.7" y="26.6" transform="rotate(-90 191.7 26.6)">GND</text>
<text x="193.5" y="26.6" transform="rotate(-90 193.5 26.6)">GND</text>
<text x="195.3" y="26.6" transform="rotate(-90 195.3 26.6)">GND</text>
<text x="197.1" y="26.6" transform="rotate(-90 197.1 26.6)">GND</text>
<text x="199" y="26.6" transform="rotate(-90 199 26.6)">WRST</text>
<text x="80.4" y="38.8">D3V3</text>
<text x="80.4" y="40.6">LED-G</text>
<text x="157.8" y="40.6">TD-1</text>
<text x="258.7" y="37">EXR</text>
<text x="66" y="44.2">TD+</text>
<text x="66" y="46.1">TD-</text>
<text x="66" y="47.8">RD+</text>
<text x="143.4" y="42.5">TD+1</text>
<text x="143.4" y="47.8">TD-1</text>
<text x="157.8" y="42.5">TD+1</text>
<text x="157.8" y="47.8">RD-1</text>
<text x="161.4" y="46.1">A3V3</text>
<text x="161.4" y="44.2">GND</text>
<text x="215.5" y="42.5">SPI-MOSI</text>
<text x="215.5" y="44.2">SPI-MISO</text>
<text x="215.5" y="46.1">SPI-CLK</text>
<text x="215.5" y="47.8">SPI-CS</text>
<text x="258.7" y="42.5">EXCAP</text>
<text x="258.7" y="47.8">D1V2</text>
<text x="66" y="49.7">TCT</text>
<text x="66" y="51.4">RCT</text>
<text x="66" y="53.3">RD-</text>
<text x="125.4" y="51.4">RD+0</text>
<text x="143.4" y="53.3">RD+1</text>
<text x="157.8" y="49.7">RD+1</text>
<text x="161.4" y="53.3">A3V3</text>
<text x="213.7" y="53.3">GND</text>
<text x="217.3" y="49.7">2XLO</text>
<text x="217.3" y="51.4">2XLI</text>
<text x="125.4" y="56.9">RD-0</text>
<text x="143.4" y="58.6">RD-1</text>
<text x="157.8" y="56.9">EXR</text>
<text x="161.4" y="58.6">A3V3</text>
<text x="161.4" y="55">GND</text>
<text x="213.7" y="55">D3V3</text>
<text x="217.3" y="56.9">LED-G</text>
<text x="258.7" y="58.6">WRST</text>
<text x="80.4" y="60.5">LED-Y</text>
<text x="80.4" y="62.2">D3V3</text>
<text x="217.3" y="60.5">LED-Y</text>
<text x="256.9" y="64.1">SPI-INT</text>
<text x="256.9" y="69.4">SPI-CS</text>
<text x="180.9" y="78.8" transform="rotate(-90 180.9 78.8)">GND</text>
<text x="182.7" y="78.8" transform="rotate(-90 182.7 78.8)">A3V3</text>
<text x="184.5" y="78.8" transform="rotate(-90 184.5 78.8)">GND</text>
<text x="186.3" y="78.8" transform="rotate(-90 186.3 78.8)">A3V3</text>
<text x="189.9" y="78.8" transform="rotate(-90 189.9 78.8)">GND</text>
<text x="191.7" y="78.8" transform="rotate(-90 191.7 78.8)">EXCAP</text>
<text x="193.5" y="78.8" transform="rotate(-90 193.5 78.8)">A3V3</text>
<text x="195.3" y="78.8" transform="rotate(-90 195.3 78.8)">D1V2</text>
<text x="197.1" y="78.8" transform="rotate(-90 197.1 78.8)">GND</text>
<text x="28.1" y="107.2">D3V3</text>
<text x="58.8" y="107.2">A3V3</text>
<text x="85.8" y="107.2">2XLI</text>
<text x="139.8" y="107.2">2XLO</text>
<text x="256.9" y="110.9">GND</text>
<text x="256.9" y="109.1">232TX</text>
<text x="256.9" y="112.7">232RX</text>
<text x="163.2" y="125.3">UTX1S</text>
<text x="215.5" y="125.3">232TX</text>
<text x="24.6" y="130.6">SW</text>
<text x="64.2" y="130.6">-12V</text>
<text x="163.2" y="128.9">URX1S</text>
<text x="215.5" y="128.9">232RX</text>
<text x="118.2" y="145">BS</text>
<text x="129" y="145">SW</text>
<text x="22.7" y="152.2">+12V</text>
<text x="38.9" y="152.2">+12VS</text>
<text x="85.8" y="152.2">+12V0</text>
<text x="159.6" y="152.2">+3V3</text>
<text x="201" y="152.2">D3V3</text>
<text x="256.9" y="154.1">GND</text>
<text x="85.8" y="157.7">3V3EN</text>
<text x="256.9" y="159.5">GND</text>
<text x="138" y="164.8">FB</text>
<text x="99.8" y="168.9" transform="rotate(-90 99.8 168.9)">SS</text>
</g>
<g font-size="1.5" fill="#f00">
<text x="200.7" y="26.6" transform="rotate(-90 200.7 26.6)">To MCU</text>
<text x="181.2" y="134.2">TSSOP-16</text>
<text x="136.2" y="154.1">6x6</text>
</g>
<g font-size="1.5" fill="#000080">
<text x="35.3" y="35.3">CN30</text>
<text x="69.6" y="33">R301</text>
<text x="69.6" y="35.9">330R</text>
<text x="85.6" y="31.7">C311</text>
<text x="98.4" y="33">R311</text>
<text x="98.4" y="35.9">10R</text>
<text x="244.1" y="31.7">C331</text>
<text x="253.1" y="31.7">100nF A3V3</text>
<text x="35.3" y="37.1">HR911105A</text>
<text x="85.6" y="37.1">10nF</text>
<text x="109.7" y="37.1">R312</text>
<text x="109.7" y="38.9">49.9R</text>
<text x="124.2" y="37.1">R313</text>
<text x="124.2" y="38.9">49.9R</text>
<text x="134.4" y="42">R314</text>
<text x="247.9" y="36.6">R331</text>
<text x="247.9" y="39.5">12.4K</text>
<text x="134.4" y="44.7">33R</text>
<text x="134.4" y="47.4">R315</text>
<text x="244.1" y="47.9">C333</text>
<text x="244.3" y="42.5">C332</text>
<text x="253.1" y="47.9">10nF</text>
<text x="253.3" y="42.5">10uF</text>
<text x="114.4" y="49.7">C321</text>
<text x="134.4" y="50.1">33R</text>
<text x="134.4" y="52.8">R324</text>
<text x="244.1" y="53.3">C334</text>
<text x="253.1" y="53.3">100nF D3V3</text>
<text x="100" y="55.1">C322</text>
<text x="114.4" y="55.1">10nF</text>
<text x="134.4" y="58.2">R325</text>
<text x="134.4" y="55.5">33R</text>
<text x="247.9" y="58.2">R332</text>
<text x="85.6" y="65.9">C323</text>
<text x="100" y="60.5">10nF</text>
<text x="109.7" y="62.3">R321</text>
<text x="109.7" y="64.1">49.9R</text>
<text x="124.2" y="62.3">R322</text>
<text x="124.2" y="64.1">49.9R</text>
<text x="134.4" y="60.9">33R</text>
<text x="247.9" y="63.6">R333</text>
<text x="247.9" y="61">10K</text>
<text x="69.6" y="67.2">R302</text>
<text x="69.6" y="70.1">330R</text>
<text x="85.6" y="71.3">10nF</text>
<text x="247.9" y="66.5">10K</text>
<text x="247.9" y="69">R334</text>
<text x="247.9" y="71.9">10K</text>
<text x="181.2" y="88.7">R35A</text>
<text x="195.4" y="87.5">C35A</text>
<text x="181.2" y="91.6">47R</text>
<text x="195.4" y="92.9">100nF</text>
<text x="111" y="97.7">R341</text>
<text x="111" y="100.7">1M</text>
<text x="170.4" y="101.7">C351</text>
<text x="213.7" y="101.7">C353</text>
<text x="37.1" y="106.3">B30</text>
<text x="107.4" y="103.6">CY31</text>
<text x="112.8" y="103.7">25MHz</text>
<text x="127.2" y="106.7">R342</text>
<text x="170.4" y="103.5">100nF</text>
<text x="213.7" y="103.5">100nF</text>
<text x="37.1" y="112.6">C301</text>
<text x="48" y="112.6">C302</text>
<text x="57" y="112.6">C303</text>
<text x="98.4" y="110.7">C341</text>
<text x="98.4" y="112.6">22pF</text>
<text x="118.2" y="110.7">C342</text>
<text x="118.2" y="112.6">22pF</text>
<text x="127.2" y="109.7">100R</text>
<text x="170.4" y="110.7">C352</text>
<text x="170.4" y="112.6">100nF</text>
<text x="213.7" y="110.7">C354</text>
<text x="213.7" y="112.6">100nF</text>
<text x="37.1" y="114.3">100nF</text>
<text x="48" y="114.3">10uF</text>
<text x="57" y="114.3">100nF</text>
<text x="29.9" y="130.1">R361</text>
<text x="38.8" y="128.9">C361</text>
<text x="53.2" y="128.9">D32</text>
<text x="48" y="136.1">D31</text>
<text x="64.2" y="135.8">C362</text>
<text x="123.4" y="143.3">C370</text>
<text x="136.2" y="149.7">L30</text>
<text x="28.1" y="151.7">R370</text>
<text x="60.6" y="151.3">B31</text>
<text x="107.4" y="150.5">U33</text>
<text x="181.2" y="151.3">B32</text>
<text x="71.4" y="157.1">R371</text>
<text x="93" y="160.7">R373</text>
<text x="145.8" y="157.6">R374</text>
<text x="199.8" y="161.2">R376</text>
<text x="37.1" y="166.5">C371</text>
<text x="48" y="166.5">C372</text>
<text x="58.8" y="166.5">C373</text>
<text x="69.6" y="166.5">C374</text>
<text x="79.1" y="164.8">R372</text>
<text x="157.8" y="166.5">C377</text>
<text x="179.4" y="166.5">C379</text>
<text x="190.2" y="166.5">C37A</text>
<text x="91.2" y="171.9">C375</text>
<text x="102" y="171.9">C376</text>
<text x="145.8" y="171.9">R375</text>
<text x="200.9" y="170.1">ED30</text>
</g>
<g font-size="1.5" fill="#008000">
<text x="62.4" y="38.8">E+G</text>
<text x="215.5" y="40.6">SPI-INT</text>
<text x="62.4" y="62.2">E+Y</text>
</g>
</svg>
